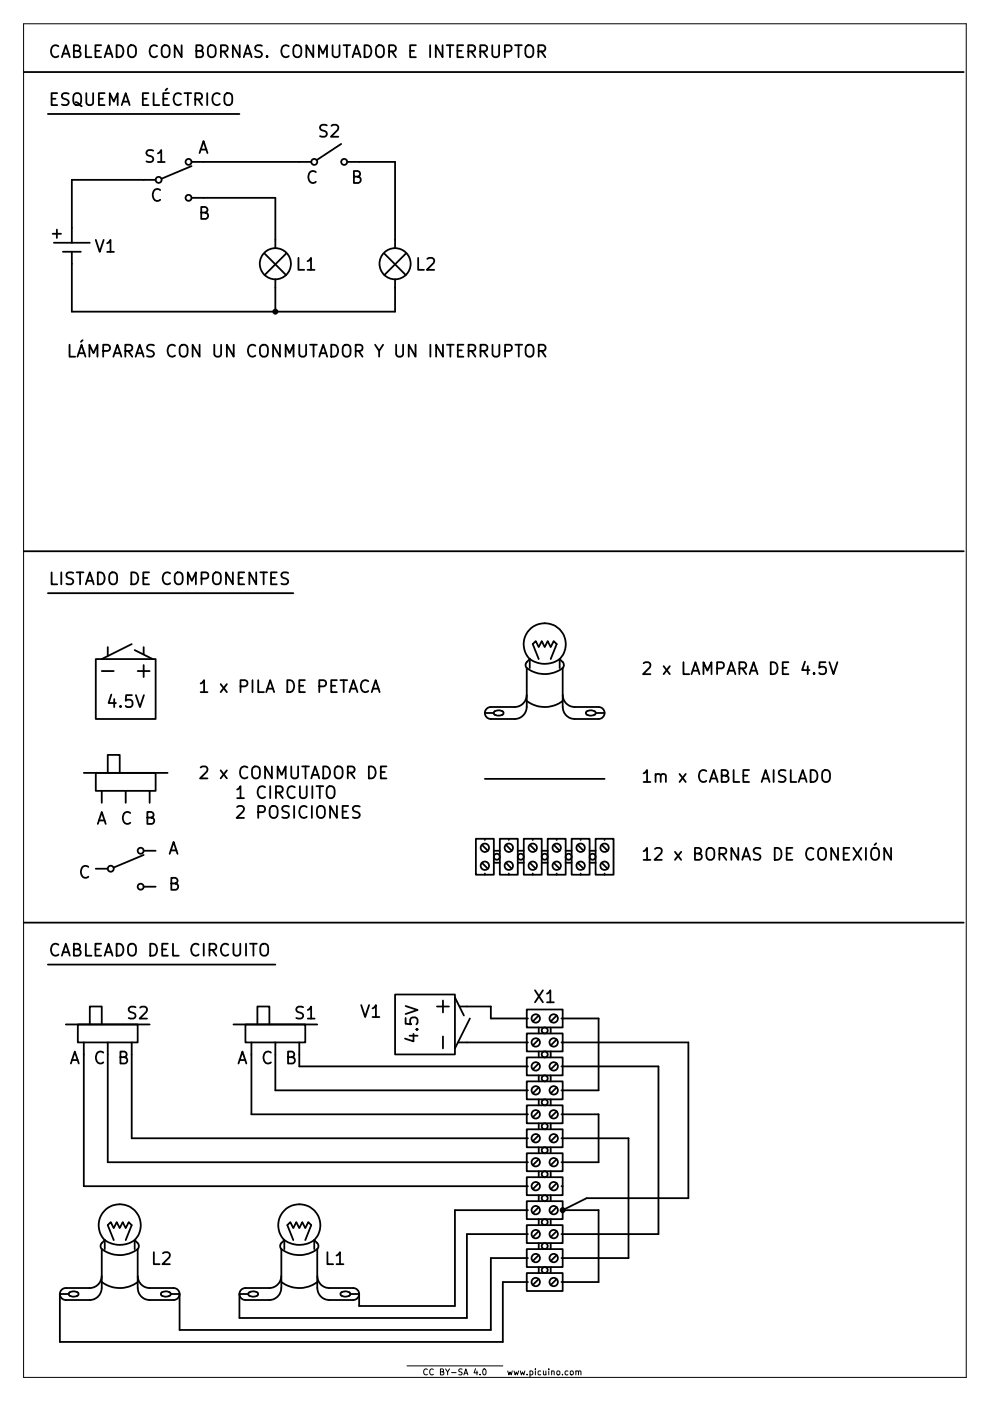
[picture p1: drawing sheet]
<svg xmlns="http://www.w3.org/2000/svg" width="210mm" height="297mm" viewBox="0 0 210 297" stroke-linecap="round" stroke-linejoin="round" font-family="sans-serif">
<path d="M5 5h200v287h-200zM86.4 289.6h20.3M90.7 290.4a.58 .58 0 0 0-.8 .5 .58 .58 0 0 0 .7 .6l.1-.1M102.5 290.4l.2-.2a.69 .69 0 0 1 .4 .7 .69 .69 0 0 1-.4 .6l-.3-.5zM122.2 290.8l.5-.1v.8M122.7 290.8l.2-.1h.3l.1 .8" fill="none" stroke="#000" stroke-width=".21"/>
<g fill="none" stroke="#000" stroke-width=".38">
<path d="M5.1 15.3h199.4M111.6 9.9a.86 .86 0 0 1 1-.3 .86 .86 0 0 1 .6 .8v.9a.86 .86 0 0 1-1.4 .7 1.99 1.99 0 0 1-.2-2.1zM114.2 10.9h1a.68 .68 0 0 0 .5-.7 .68 .68 0 0 0-.5-.6h-1v2.5M114.8 10.9l.9 1.2M10.2 24.2h40.6M33 38.1h-17.8v13.4M40.6 35.2l-6.3 2.7M40.6 34.3h25.4M72.4 30.5l-5.2 3.4M73.7 34.3h10.1v18.3M11.2 49.6h1.8M11.4 51.5h7.6"/>
<path d="M12.1 48.7v1.8M13.3 53.4h3.8M15.2 53.4v12.7h68.6v-6.9M40.6 41.9h17.8v10.7M56.1 53.8l4.6 4.5M58.4 59.2v6.9M60.7 53.8l-4.6 4.5M81.5 53.8l4.6 4.5M86.1 53.8l-4.6 4.5M111.6 73.4a.86 .86 0 0 1 1-.3 .86 .86 0 0 1 .6 .8v.9a.86 .86 0 0 1-1.1 .8l-.2-.1a1.91 1.91 0 0 1-.3-2.1zM114.3 74.4h1a.68 .68 0 0 0 .5-.7 .68 .68 0 0 0-.5-.6h-1v2.5M114.9 74.4l.8 1.2"/>
<path d="M5.1 116.9h199.4M10.2 125.8h52M20.3 139.7h12.7v12.7h-12.7zM22.9 137.2v1.9M27.9 136.6l-6.3 3.1M28.6 137.8l3.8 1.9M30.5 137.2v1.5M61.1 121.5l-.9-.2a.61 .61 0 0 0-.5 .6 .61 .61 0 0 0 .5 .6 .88 .88 0 0 1 .9 .9l-.4 .5-1-.1M112.4 139.7l-.6 .7a.92 .92 0 0 0 0 1.2M112.4 139.7a4.5 4.5 0 0 1 0-6.3 4.5 4.5 0 0 1 6.3 0 4.5 4.5 0 0 1 0 6.3M112.4 139.7a5.5 5.5 0 0 0 6.3 0M112.4 139.7v1.9"/>
<path d="M114.3 139.7l-1.3-3.1 .7-.7 .6 1.3 .6-1.3 .7 1.3 .6-1.3 .6 1.3 .7-1.3 .6 .7-1.3 3.1M118.7 139.7l.7 .7a.92 .92 0 0 1 0 1.2M118.7 139.7v1.9M21.6 142.3h2.5M29.2 142.3h2.5M30.5 141v2.5M78.1 144.4a1.03 1.03 0 0 0-1.2 0 1.03 1.03 0 0 0-.3 1.3 .95 .95 0 0 0 .4 .9 .95 .95 0 0 0 1.1-.1M78.9 146.7l.8-2.5 .8 2.5M79.1 146h1.2M102.9 151.2h1.9M104.9 150.9a1.27 1.27 0 0 1 1.9 .3v.1a1.35 1.35 0 0 1-2.1-.1zM111.8 141.6l-.1 8.3a2.56 2.56 0 0 1-2.5 2.5h-5.1a1.27 1.27 0 0 1-1.2-1.2 1.27 1.27 0 0 1 1.2-1.3h5.1a2.56 2.56 0 0 0 2.5-2.5"/>
<path d="M111.8 148.6a6.3 6.3 0 0 0 7.6 0M111.8 141.6a6.3 6.3 0 0 0 7.6 0M119.4 141.6v8.3a2.52 2.52 0 0 0 2.5 2.5h5.1a1.27 1.27 0 0 0 1.3-1.2 1.27 1.27 0 0 0-1.3-1.3h-5.1a2.52 2.52 0 0 1-2.5-2.5M124.4 150.9a1.27 1.27 0 0 1 2 .3v.1a1.35 1.35 0 0 1-2.1-.1zM126.4 151.2h1.9M175.1 140.4h-1.2l-.1 1.2 .4-.2h.6l.3 .2 .2 .2-.2 .9-.3 .2h-.6l-.4-.2M176 140.4l.8 2.5 .9-2.5M17.8 163.9h17.8M20.3 163.9h12.7v3.8h-12.7zM21.6 167.7v2.5M22.9 163.9v-3.8h2.5v3.8M26.7 167.7v2.5"/>
<path d="M31.7 167.7v2.5M67.1 166.7h1.5M67.8 166.7v2.5M69.4 167a.86 .86 0 0 1 1-.3 .86 .86 0 0 1 .6 .8v.9a.86 .86 0 0 1-1.1 .8l-.2-.1a1.91 1.91 0 0 1-.3-2.1zM72.7 172.1h.8M73.9 170.9h-1.2v2.5h1.2M76.3 171a1.09 1.09 0 0 0-1.3 .1 .59 .59 0 0 0 .4 1 .88 .88 0 0 1 .9 .8l-.5 .5-.9-.1M80.8 163.7h.8M82 162.5h-1.2v2.5h1.2M101 177.8h3.8v7.7h-3.8zM102.2 179.1l1.3 1.3M102.9 177.8v.3"/>
<path d="M102.9 165.1h25.4M106 177.8h3.9v7.7h-3.9zM107.3 179.1l1.3 1.3M107.9 177.8v.3M111.1 177.8h3.8v7.7h-3.8zM112.4 179.1l1.3 1.3M113 177.8v.3M116.2 177.8h3.8v7.7h-3.8zM117.5 179.1l1.2 1.3M118.1 177.8v.3M121.3 177.8h3.8v7.7h-3.8zM122.6 179.1l1.2 1.3"/>
<path d="M123.2 177.8v.3M126.4 177.8h3.8v7.7h-3.8zM127.6 179.1l1.3 1.3M128.3 177.8v.3M174.5 163.6a.86 .86 0 0 1 1-.3 .86 .86 0 0 1 .6 .8v.8a.86 .86 0 0 1-1.1 .9l-.2-.1a2.06 2.06 0 0 1-.3-2.1zM185.9 178.8l-.4 .4M189.1 179.8v2.5l-1.5-2.5v2.5M5.1 195.6h199.4M20.3 184.2h2.6M30.5 180.4h2.5M30.5 181.3l-6.4 2.6M30.5 188h2.5"/>
<path d="M102.2 182.9l1.3 1.3M102.9 185.2v.3M104.8 180.4h1.2M104.8 182.9h1.2M107.3 182.9l1.3 1.3M107.9 185.2v.3M109.9 180.4h1.2M109.9 182.9h1.2M112.4 182.9l1.3 1.3M113 185.2v.3M114.9 180.4h1.3M114.9 182.9h1.3"/>
<path d="M117.5 182.9l1.2 1.3M118.1 185.2v.3M120 180.4h1.3M120 182.9h1.3M122.6 182.9l1.2 1.3M123.2 185.2v.3M125.1 180.4h1.3M125.1 182.9h1.3M127.6 182.9l1.3 1.3M128.3 185.2v.3M184.9 180.1a.86 .86 0 0 1 1-.3 .86 .86 0 0 1 .6 .8v.8a.86 .86 0 0 1-1.3 .8 1.99 1.99 0 0 1-.3-2.1zM10.2 204.5h48.2"/>
<path d="M14 217.2h17.7M16.5 217.2h12.7v3.8h-12.7zM19 217.2v-3.8h2.6v3.8M49.5 217.2h17.8M52.1 217.2h12.7v3.8h-12.7zM54.6 217.2v-3.8h2.5v3.8M55.3 200.4a.89 .89 0 0 1 1.5 0 2.06 2.06 0 0 1-.3 2.1l-.2 .1a.86 .86 0 0 1-1.1-.8zM83.8 210.9h12.7v12.7h-12.7zM92.7 213.4h2.5M94 212.1v2.6M94 219.7v2.6M96.5 211.5l1.9 3.8"/>
<path d="M97.5 213.4h6.6v2.5h7.9M99.7 215.9l-3.2 6.4M111.8 219.1h7.6v3.8h-7.6zM111.8 214h7.6v3.8h-7.6zM114.3 215.3l-1.3 1.3M114.3 217.8v1.3M116.8 217.8v1.3M118.1 215.3l-1.3 1.3M119.1 215.9h7.9v15.3h-7.9M17.8 221v30.5h94.2M22.9 221v25.4h89.1M27.9 221v20.3h84.1"/>
<path d="M53.3 221v15.3h58.7M58.4 221v10.2h53.6M63.5 221v2.6M63.5 226.1h48.5M97.2 221h14.8M111.8 239.4h7.6v3.8h-7.6zM111.8 234.4h7.6v3.8h-7.6zM111.8 229.3h7.6v3.8h-7.6zM111.8 224.2h7.6v3.8h-7.6zM114.3 235.6l-1.3 1.3M114.3 230.5l-1.3 1.3M114.3 225.5l-1.3 1.2"/>
<path d="M114.3 220.4l-1.3 1.3M114.3 222.9v1.3M114.3 228v1.3M114.3 233.1v1.3M114.3 238.2v1.2M116.8 222.9v1.3M116.8 228v1.3M116.8 233.1v1.3M116.8 238.2v1.2M118.1 235.6l-1.3 1.3M118.1 230.5l-1.3 1.3M118.1 225.5l-1.3 1.2"/>
<path d="M118.1 220.4l-1.3 1.3M119.1 221h26.9v33h-21.5l-5.1 2.6M119.1 226.1h20.6v35.6h-20.6M119.1 236.3h7.9v10.1h-7.9M111.8 259.8h7.6v3.8h-7.6zM111.8 254.7h7.6v3.8h-7.6zM111.8 249.6h7.6v3.8h-7.6zM111.8 244.5h7.6v3.8h-7.6zM112 256.6h-15.5v20.3h-20.3v-2.5h-1.9M114.3 255.9l-1.3 1.3M114.3 250.9l-1.3 1.2M114.3 245.8l-1.3 1.3"/>
<path d="M114.3 240.7l-1.3 1.3M114.3 243.2v1.3M114.3 248.3v1.3M114.3 253.4v1.3M114.3 258.5v1.3M116.8 243.2v1.3M116.8 248.3v1.3M116.8 253.4v1.3M116.8 258.5v1.3M118.1 255.9l-1.3 1.3M118.1 250.9l-1.3 1.2M118.1 245.8l-1.3 1.3"/>
<path d="M118.1 240.7l-1.3 1.3M119.1 256.6h7.9v15.2h-7.9M119.1 241.3h14.2v25.4h-14.2M119.1 251.5h.3M14.7 274.1a1.35 1.35 0 0 1 2 .2l-.1 .2a1.35 1.35 0 0 1-2-.1zM21.6 264.8v8.3a2.56 2.56 0 0 1-2.6 2.5h-5a1.27 1.27 0 0 1-1.3-1.2 1.27 1.27 0 0 1 1.3-1.3h5a2.56 2.56 0 0 0 2.6-2.6M21.6 271.8a6.3 6.3 0 0 0 7.6 0M21.6 264.8a6.3 6.3 0 0 0 7.6 0M22.2 262.9l-.6 .7a.92 .92 0 0 0 0 1.2M22.2 262.9a4.5 4.5 0 0 1 .1-6.3 4.5 4.5 0 0 1 6.2 0 4.5 4.5 0 0 1 .1 6.3M22.2 262.9a5.5 5.5 0 0 0 6.4 0M22.2 262.9v1.9"/>
<path d="M24.1 262.9l-1.2-3.1 .6-.7 .6 1.3 .7-1.3 .6 1.3 .6-1.3 .7 1.3 .6-1.3 .6 .7-1.2 3.1M28.6 262.9l.6 .7a.92 .92 0 0 1 0 1.2M28.6 262.9v1.9M29.2 264.8v8.3a2.52 2.52 0 0 0 2.5 2.5h5.1a1.27 1.27 0 0 0 1.3-1.2 1.27 1.27 0 0 0-1.3-1.3h-5.1a2.52 2.52 0 0 1-2.5-2.6M34.2 274.1a1.27 1.27 0 0 1 2 .3v.1a1.35 1.35 0 0 1-2.1-.1zM52.8 274.1a1.27 1.27 0 0 1 2 .3l-.1 .1a1.35 1.35 0 0 1-2-.1zM59.7 264.8v8.3a2.56 2.56 0 0 1-2.6 2.5h-5a1.27 1.27 0 0 1-1.3-1.2 1.27 1.27 0 0 1 1.3-1.3h5a2.56 2.56 0 0 0 2.6-2.6M59.7 271.8a6.3 6.3 0 0 0 7.6 0M59.7 264.8a6.3 6.3 0 0 0 7.6 0M60.3 262.9l-.6 .7a.92 .92 0 0 0 0 1.2M60.3 262.9a4.5 4.5 0 0 1 .1-6.3 4.5 4.5 0 0 1 6.2 0 4.5 4.5 0 0 1 .1 6.3M60.3 262.9a5.5 5.5 0 0 0 6.4 0"/>
<path d="M60.3 262.9v1.9M62.2 262.9l-1.2-3.1 .6-.7 .6 1.3 .7-1.3 .6 1.3 .6-1.3 .7 1.3 .6-1.3 .6 .7-1.2 3.1M66.7 262.9l.6 .7a.92 .92 0 0 1 0 1.2M66.7 262.9v1.9M67.3 264.8v8.3a2.52 2.52 0 0 0 2.5 2.5h5.1a1.27 1.27 0 0 0 1.3-1.2 1.27 1.27 0 0 0-1.3-1.3h-5.1a2.52 2.52 0 0 1-2.5-2.6M72.3 274.1a1.27 1.27 0 0 1 2 .3v.1a1.35 1.35 0 0 1-2.1-.1zM111.8 269.9h7.6v3.8h-7.6zM111.8 264.8h7.6v3.8h-7.6zM112 271.8h-5.3v12.7h-94v-10.1h1.9M112 266.7h-7.9v15.3h-66v-7.6h-1.9M112 261.7h-12.9v17.7h-48.3v-5h1.9M114.3 271.2l-1.3 1.3"/>
<path d="M114.3 266.1l-1.3 1.3M114.3 261l-1.3 1.3M114.3 263.6v1.2M114.3 268.6v1.3M116.8 263.6v1.2M116.8 268.6v1.3M118.1 271.2l-1.3 1.3M118.1 266.1l-1.3 1.3M118.1 261l-1.3 1.3"/>
<circle cx="33.7" cy="38.1" r=".63"/>
<circle cx="40" cy="34.3" r=".63"/>
<circle cx="66.7" cy="34.3" r=".63"/>
<circle cx="73" cy="34.3" r=".63"/>
<circle cx="40" cy="41.9" r=".63"/>
<circle cx="58.4" cy="55.9" r="3.3"/>
<circle cx="83.8" cy="55.9" r="3.3"/>
<circle cx="102.9" cy="179.7" r=".89"/>
<circle cx="107.9" cy="179.7" r=".89"/>
<circle cx="113" cy="179.7" r=".89"/>
<circle cx="118.1" cy="179.7" r=".89"/>
<circle cx="123.2" cy="179.7" r=".89"/>
<circle cx="128.3" cy="179.7" r=".89"/>
<circle cx="23.5" cy="184.2" r=".63"/>
<circle cx="29.8" cy="180.4" r=".63"/>
<circle cx="29.8" cy="188" r=".63"/>
<circle cx="102.9" cy="183.6" r=".89"/>
<circle cx="105.4" cy="181.6" r=".63"/>
<circle cx="107.9" cy="183.6" r=".89"/>
<circle cx="110.5" cy="181.6" r=".63"/>
<circle cx="113" cy="183.6" r=".89"/>
<circle cx="115.6" cy="181.6" r=".63"/>
<circle cx="118.1" cy="183.6" r=".89"/>
<circle cx="120.6" cy="181.6" r=".63"/>
<circle cx="123.2" cy="183.6" r=".89"/>
<circle cx="125.7" cy="181.6" r=".63"/>
<circle cx="128.3" cy="183.6" r=".89"/>
<circle cx="113.7" cy="215.9" r=".89"/>
<circle cx="115.6" cy="218.5" r=".63"/>
<circle cx="117.5" cy="215.9" r=".89"/>
<circle cx="113.7" cy="236.3" r=".89"/>
<circle cx="113.7" cy="226.1" r=".89"/>
<circle cx="113.7" cy="221" r=".89"/>
<circle cx="113.7" cy="231.2" r=".89"/>
<circle cx="115.6" cy="228.6" r=".63"/>
<circle cx="115.6" cy="238.8" r=".63"/>
<circle cx="115.6" cy="233.7" r=".63"/>
<circle cx="115.6" cy="223.6" r=".63"/>
<circle cx="117.5" cy="226.1" r=".89"/>
<circle cx="117.5" cy="231.2" r=".89"/>
<circle cx="117.5" cy="236.3" r=".89"/>
<circle cx="117.5" cy="221" r=".89"/>
<circle cx="113.7" cy="256.6" r=".89"/>
<circle cx="113.7" cy="246.4" r=".89"/>
<circle cx="113.7" cy="251.5" r=".89"/>
<circle cx="113.7" cy="241.3" r=".89"/>
<circle cx="115.6" cy="249" r=".63"/>
<circle cx="115.6" cy="243.9" r=".63"/>
<circle cx="115.6" cy="259.1" r=".63"/>
<circle cx="115.6" cy="254" r=".63"/>
<circle cx="117.5" cy="246.4" r=".89"/>
<circle cx="117.5" cy="256.6" r=".89"/>
<circle cx="117.5" cy="251.5" r=".89"/>
<circle cx="117.5" cy="241.3" r=".89"/>
<circle cx="113.7" cy="266.7" r=".89"/>
<circle cx="113.7" cy="261.7" r=".89"/>
<circle cx="113.7" cy="271.8" r=".89"/>
<circle cx="115.6" cy="264.2" r=".63"/>
<circle cx="115.6" cy="269.3" r=".63"/>
<circle cx="117.5" cy="266.7" r=".89"/>
<circle cx="117.5" cy="261.7" r=".89"/>
<circle cx="117.5" cy="271.8" r=".89"/>
</g>
<g fill="#000" stroke="#000" stroke-width=".25">
<circle cx="58.4" cy="66.1" r=".51"/>
<circle cx="119.4" cy="256.6" r=".51"/>
</g>
<g font-size="3.5">
<text x="10.2" y="12.3">CABLEADO CON BORNAS. CONMUTADOR E INTERRUPTOR</text>
<text x="10.2" y="22.4">ESQUEMA ELÉCTRICO</text>
<text x="67.7" y="29.1">S2</text>
<text x="30.9" y="34.5">S1</text>
<text x="41.9" y="32.6">A</text>
<text x="64.8" y="38.9">C</text>
<text x="74.3" y="38.9">B</text>
<text x="31.7" y="42.7">C</text>
<text x="41.9" y="46.5">B</text>
<text x="20.2" y="53.5">V1</text>
<text x="62.9" y="57.3">L1</text>
<text x="88.3" y="57.3">L2</text>
<text x="14" y="75.8">LÁMPARAS CON UN CONMUTADOR Y UN INTERRUPTOR</text>
<text x="10.2" y="124">LISTADO DE COMPONENTES</text>
<text x="135.9" y="143.1">2 x LAMPARA DE 4.5V</text>
<text x="41.9" y="146.9">1 x PILA DE PETACA</text>
<text x="23" y="150">4.5V</text>
<text x="41.9" y="165.2">2 x CONMUTADOR DE</text>
<text x="135.9" y="165.9">1m x CABLE AISLADO</text>
<text x="45.8" y="169.4">1 CIRCUITO</text>
<text x="45.8" y="173.5">2 POSICIONES</text>
<text x="20.3" y="174.8">A</text>
<text x="25.4" y="174.8">C</text>
<text x="30.5" y="174.8">B</text>
<text x="35.6" y="181.2">A</text>
<text x="135.9" y="182.4">12 x BORNAS DE CONEXIÓN</text>
<text x="16.5" y="186.2">C</text>
<text x="35.6" y="188.8">B</text>
<text x="10.2" y="202.8">CABLEADO DEL CIRCUITO</text>
<text x="76.5" y="215.8">V1</text>
<text x="113.4" y="212.6">X1</text>
<text x="27.1" y="216.1">S2</text>
<text x="62.7" y="216.1">S1</text>
<text x="88.7" y="220.8" transform="rotate(-90 88.7 220.8)">4.5V</text>
<text x="14.6" y="225.6">A</text>
<text x="19.7" y="225.6">C</text>
<text x="24.8" y="225.6">B</text>
<text x="50.2" y="225.6">A</text>
<text x="55.2" y="225.6">C</text>
<text x="60.3" y="225.6">B</text>
<text x="32.2" y="268.2">L2</text>
<text x="69.1" y="268.2">L1</text>
</g>
<g font-size="1.8">
<text x="90.8" y="291.6">CC BY-SA 4.0</text>
<text x="108.1" y="291.6">www.picuino.com</text>
</g>
</svg>
